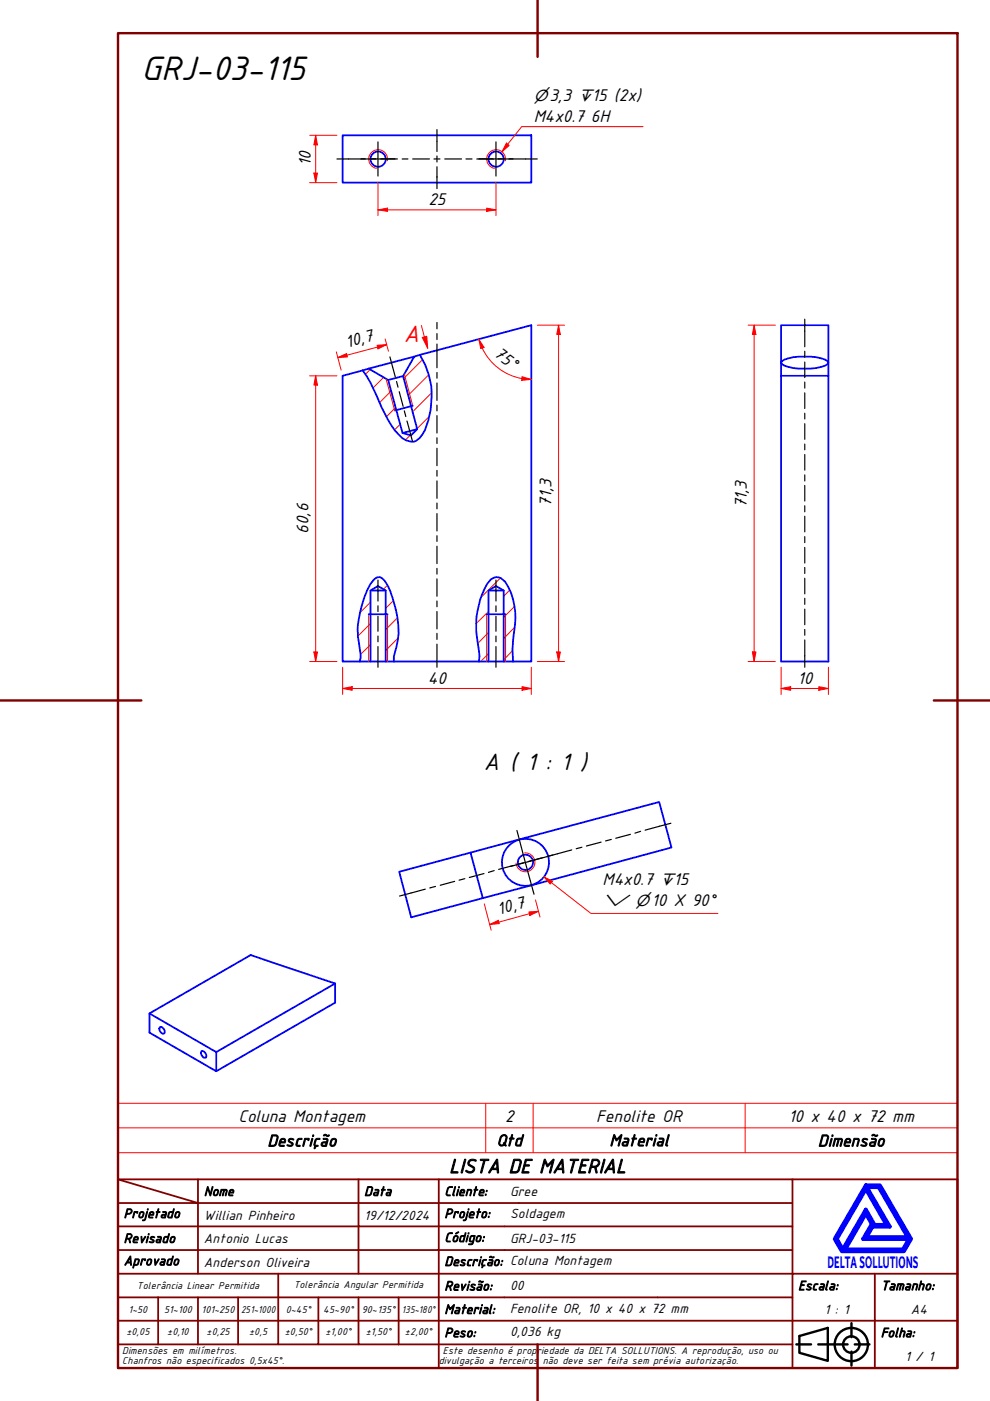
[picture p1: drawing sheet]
<svg xmlns="http://www.w3.org/2000/svg" width="210mm" height="297mm" viewBox="0 0 210 297" stroke-linecap="round" stroke-linejoin="round" font-family="sans-serif">
<!-- layer: Hatch (ABNT) -->
<g fill="none" stroke="#f00" stroke-width=".21">
<path d="M78.5 78.3l-1 1.1M81.3 80l-2.2 2.3M89.6 76.2l-4 4M90.9 79.4l-4.3 4.4M82.9 82.9l-2.4 2.4M83.9 86.4l-2 2M84.8 90l-1.1 1.1M87 92.3l-1 1M91 88.3l-2.5 2.6M91.5 83.3l-4 4M78.5 136.7l-2 2M78.5 132.2l-2.6 2.7"/>
<path d="M78.5 127.7l-2.2 2.2M82.2 124.1l-.9 .9M83.4 127.3l-1.6 1.7M84.3 131l-2.5 2.5M84.4 135.3l-2.6 2.6M103.6 138.6l-1.7 1.7M103.6 134.1l-2.3 2.3M103.6 129.7l-2.6 2.5M106.1 122.5l-4.2 4.2M108.1 125.1l-1.3 1.3M108.6 138l-1.8 1.9M109.1 133l-2.3 2.4"/>
<path d="M109.1 128.6l-2.3 2.3"/>
</g>
<!-- layer: Visible (ABNT) -->
<g fill="none" stroke="#00f" stroke-width=".38">
<path d="M72.6 28.7h40v10h-40zM76.9 78.5l-4.3 1.2v60.6h3.7M85.5 79.7l-3.2 .9M87.8 75.6l-9.6 2.6M89 75.2l-1.2 .4-2.3 4.1 3 11.3-1.4 1.3-1.8-.5-3-11.2-4.1-2.4-1.3 .3M89 75.2a17.1 17.1 0 0 1 .6 16.9 2.61 2.61 0 0 1-4.3 .8 16.4 16.4 0 0 1-4.4-6.6 31.2 31.2 0 0 0-4-7.8M89 75.2l23.6-6.3v71.4h-3.8M165.6 79.7v60.6h10v-60.6h-10v-10.8h10v10.8M165.8 76.6a7.9 7.9 0 0 1 4.8-1 8.7 8.7 0 0 1 4.9 1l.1 .3a3.1 3.1 0 0 1-2.5 1.1l-1.2 .2a13.8 13.8 0 0 1-5.6-.7l-.5-.3-.2-.3zM87.5 86l-3.8 1M88.5 91l-3.2 .8M78.2 130.2h4"/>
<path d="M78.5 125.2h3.3M103.2 130.2h4M103.6 125.2h3.2M76.3 140.3h2.2v-15.1l1.6-.9 1.7 .9v15.1M76.3 140.3l.2-1.6a19.4 19.4 0 0 1 .2-10.3 13.1 13.1 0 0 1 2.7-5.7 1.27 1.27 0 0 1 2.1 .4 20.9 20.9 0 0 1 2.8 12.7l-.8 3.4v1.1M78.5 140.3h23M101.5 140.3h2.1v-15.1l1.6-.9 1.6 .9v15.1M101.5 140.3l.2-1.2-.2-1.2a19.8 19.8 0 0 1 .7-11.9 5.9 5.9 0 0 1 2.4-3.5 2.05 2.05 0 0 1 2.5 .9 14.6 14.6 0 0 1 1.8 11.3l-.3 3.1 .2 2.5M103.6 140.3h5.2M99.8 180.8l-15.2 4 2.6 9.7 15.2-4.1-2.6-9.6 10.3-2.8 29.7-8 2.6 9.7-40 10.7M33.8 217.9l.2-.2a.96 .96 0 0 1 .8 1.4 .96 .96 0 0 1-1-1.2zM71.1 208.5l-25.3 14.6-14.1-8.2 21.4-12.4 18 6v4.1l-25.3 14.5-14.1-8.2v-4"/>
<path d="M42.7 222.9l.2-.1a1.03 1.03 0 0 1 .7 1.5 1.04 1.04 0 0 1-.9-1.4zM45.8 223.1v4"/>
<circle cx="80.2" cy="33.7" r="1.62"/>
<circle cx="105.2" cy="33.7" r="1.62"/>
<circle cx="111.4" cy="182.8" r="5"/>
<circle cx="111.4" cy="182.8" r="1.62"/>
</g>
<!-- layer: Visible Narrow (ABNT) -->
<path d="M82.1 34.1a2 2 0 0 0-1.6-2.3 2 2 0 0 0-2.3 1.6 2 2 0 0 0 1.6 2.3M107.2 34.1a2 2 0 0 0-1.7-2.3 2 2 0 0 0-2.3 1.6 2 2 0 0 0 1.6 2.3M85.7 79.3l1.8 6.7M81.9 80.3l1.8 6.7M78.2 130.2v10.1M82.2 130.2v10.1M103.2 130.2v10.1M107.2 130.2v10.1M111.2 180.8a2 2 0 0 1 2.2 1.9 2 2 0 0 1-1.8 2.1 2 2 0 0 1-2.2-1.8" fill="none" stroke="#f00" stroke-width=".21"/>
<!-- layer: Linha Corte (ABNT) -->
<path d="M90 71.4l.7 2.4" fill="none" stroke="#f00" stroke-width=".21"/>
<path d="M89.5 71.6l1-.3 .2 2.5z" fill="#f00"/>
<path d="M89.3 69l.7 2.4M89.5 71.6l1-.3 .2 2.5z" fill="none" stroke="#f00" stroke-width=".21"/>
<path d="M25 239.1h178v-5.2h-178v10.5M103 233.9v10.5M113 233.9v10.5M158 233.9v10.5M203 239.1v5.3h-178M25 244.4v5.6h178v-5.6" fill="none" stroke="#f00" stroke-width=".21"/>
<path d="M183.6 257.3l1.2 2.2-1.8 3.2h9.7l-1.2 2.2h-12.3zM183.6 252.1l4.4 7.6h-2.6l-1.8-3.2-4.9 8.4-1.3-2.2zM183.6 251.3h3l6.6 11.4-1.6 2.6h-13.1l-1.5-2.6zM183.8 251.7h2.5l6.2 10.6h-8.8l1.3-2.2h3.7zM185 259.7h.2l-.2 .2z" fill="none" stroke="#00f" stroke-width=".83"/>
<!-- layer: 0 -->
<path d="M178.5 265.3h13.1" fill="none" stroke="#000" stroke-width=".21"/>
<g fill="none" stroke="#800000" stroke-width=".38">
<path d="M25 250l17 5.1h-17M25 250h178v40.1h-178zM42 255.1h34v4.9h17M42 255.1v15M42 250v5.1M76 250v5.1h17v4.9M93 250v5.1h75M168 250v20.1h-143M25 260h51v10.1M25 275.1h17M33.5 275.1v9.9M50.5 275.1h-8.5v9.9"/>
<path d="M59 270.1v14.9h-8.5M67.5 275.1v9.9h-8.5M76 275.1v9.9h8.5M84.5 275.1v9.9M93 275.1h-42.5v9.9M93 260v5h-68M93 275.1v9.9h75M93 260h75M93 275.1h75M168 265h-75v10.1M185.5 270.1v9.9h17.5M203 270.1h-35v9.9h17.5v10.1"/>
<path d="M25 285h25.5M25 280h143v10.1M67.5 285h8.5M84.5 285h8.5v5.1"/>
</g>
<g fill="none" stroke="#000" stroke-width=".51">
<path d="M168.8 285h3.2M169.5 283.3l6-1.8v7l-6-1.7zM173.5 285h6.2M180.5 280.5v3M180.5 286.6v2.9M181.2 285h3.1"/>
<circle cx="180.5" cy="285.1" r="3.5"/>
<circle cx="180.5" cy="285.1" r="1.75"/>
</g>
<!-- layer: Borda A3/A4 (ABNT) -->
<path d="M25 7h178v283.1h-178zM114 0v12.1M0 148.5h30M198 148.5h12M114 285v12" fill="none" stroke="#800000" stroke-width=".51"/>
<!-- layer: Linha de centro (ISO) -->
<g fill="none" stroke="#000" stroke-width=".25">
<path d="M71.4 33.7h6.1M78.5 33.7h1.2M80.7 33.7h3.6M85.3 33.7h1.2M87.5 33.7h3.6M92 33.7h1.3M92.6 27.5v4.6M92.6 33.1v1.2M92.6 35.4v4.6M94.3 33.7h3.6M98.8 33.7h1.3M101.1 33.7h3.5"/>
<path d="M105.6 33.7h1.3M107.9 33.7h6M82.7 75.7l1.1 4.2M92.6 68.4v1.3M92.6 70.7v1.3M92.6 72.9v5.1M92.6 79v1.2M84.1 80.9l.3 1.2M84.6 83l.9 3.2M85.7 87.1l.3 1.2M86.3 89.3l1.1 4.2M92.6 81.2v3.7"/>
<path d="M92.6 85.9v1.2M92.6 88.1v3.7M92.6 92.8v1.2M92.6 95v3.7M92.6 99.7v1.3M92.6 102v3.6M92.6 106.7v1.2M92.6 108.9v3.7M92.6 113.6v1.2M92.6 115.8v3.7M80.1 123v4.4M80.1 128.4v1.3"/>
<path d="M80.1 130.7v3.1M80.1 134.9v1.2M80.1 137.1v4.4M92.6 120.5v1.2M92.6 122.7v3.7M92.6 127.4v1.2M92.6 129.7v3.6M92.6 134.3v1.3M92.6 136.6v4.9M105.2 123v4.4M105.2 128.4v1.3M105.2 130.7v3.1"/>
<path d="M105.2 134.9v1.2M105.2 137.1v4.4M123.4 179.6l-1.2 .3M127.4 178.5l-3.1 .9M129.6 178l-1.2 .3M133.7 176.9l-3.1 .8M135.8 176.3l-1.2 .3M142.2 174.5l-5.4 1.5M90.2 188.5l-5.5 1.5M92.3 187.9l-1.2 .4M96.4 186.9l-3.1 .8M98.6 186.3l-1.3 .3"/>
<path d="M102.6 185.2l-3.1 .8M104.8 184.6l-1.2 .4M108.8 183.5l-3.1 .8M111 182.9l-1.2 .3M115 181.8l-3 .9M117.2 181.3l-1.2 .3M121.2 180.2l-3 .8"/>
</g>
<!-- layer: Marca de centro (ISO) -->
<path d="M76.5 33.7h7.3M80.1 30.1v7.2M101.5 33.7h7.3M105.2 30.1v7.2M109.6 176.1l3.6 13.5M118.2 181l-9.9 2.7" fill="none" stroke="#000" stroke-width=".25"/>
<path d="M80.1 44.5h2.1" fill="none" stroke="#f00" stroke-width=".21"/>
<path d="M80.1 44.5l2.1-.4v.7z" fill="#f00"/>
<path d="M80.1 44.5l2.1-.4v.7zM103.2 44.5h2" fill="none" stroke="#f00" stroke-width=".21"/>
<path d="M103.2 44.1l2 .4-2 .3z" fill="#f00"/>
<path d="M80.1 38.6v7.1M105.2 38.6v7.1M82.2 44.5h21M103.2 44.1l2 .4-2 .3z" fill="none" stroke="#f00" stroke-width=".21"/>
<path d="M107.6 30.6l-1.2 1.6" fill="none" stroke="#f00" stroke-width=".21"/>
<path d="M107.4 30.3l.5 .5-1.5 1.4z" fill="#f00"/>
<path d="M107.4 30.3l.5 .5-1.5 1.4zM136.3 26.8h-25.7l-3 3.8" fill="none" stroke="#f00" stroke-width=".21"/>
<path d="M66.9 36.7v2" fill="none" stroke="#f00" stroke-width=".21"/>
<path d="M66.5 36.7h.8l-.4 2z" fill="#f00"/>
<path d="M66.5 36.7h.8l-.4 2zM66.9 28.7v2" fill="none" stroke="#f00" stroke-width=".21"/>
<path d="M66.9 28.7l.4 2h-.8z" fill="#f00"/>
<path d="M65.7 38.7h5.7M65.7 28.7h5.7M66.9 28.7l.4 2h-.8zM66.9 30.7v6M165.6 146h2" fill="none" stroke="#f00" stroke-width=".21"/>
<path d="M165.6 146l2-.4v.8z" fill="#f00"/>
<path d="M165.6 146l2-.4v.8zM173.6 146h2" fill="none" stroke="#f00" stroke-width=".21"/>
<path d="M173.6 145.6l2 .4-2 .4z" fill="#f00"/>
<path d="M159.9 138.2v2.1M165.6 141.5v5.7M167.6 146h6M173.6 145.6l2 .4-2 .4zM175.6 141.5v5.7" fill="none" stroke="#f00" stroke-width=".21"/>
<path d="M159.5 138.2h.8l-.4 2.1z" fill="#f00"/>
<path d="M159.9 68.9v2M159.5 138.2h.8l-.4 2.1z" fill="none" stroke="#f00" stroke-width=".21"/>
<path d="M159.9 68.9l.4 2h-.8z" fill="#f00"/>
<path d="M66.9 79.7v1.9M158.6 68.9h5.8M159.9 68.9l.4 2h-.8zM159.9 70.9v67.3M158.6 140.3h5.8" fill="none" stroke="#f00" stroke-width=".21"/>
<path d="M66.9 79.7l.4 1.9h-.8z" fill="#f00"/>
<path d="M66.9 79.7l.4 1.9h-.8zM66.9 138.2v2.1" fill="none" stroke="#f00" stroke-width=".21"/>
<path d="M66.5 138.2h.8l-.4 2.1z" fill="#f00"/>
<path d="M65.7 79.7h5.7M66.9 81.6v56.6M66.5 138.2h.8l-.4 2.1zM118.4 138.2v2.1M65.7 140.3h5.7" fill="none" stroke="#f00" stroke-width=".21"/>
<path d="M118 138.2h.8l-.4 2.1z" fill="#f00"/>
<path d="M118.4 68.9v2M118 138.2h.8l-.4 2.1z" fill="none" stroke="#f00" stroke-width=".21"/>
<path d="M118.4 68.9l.4 2h-.8z" fill="#f00"/>
<path d="M113.9 68.9h5.8M118.4 68.9l.4 2h-.8zM118.4 70.9v67.3M72.6 146h2.1M113.9 140.3h5.8" fill="none" stroke="#f00" stroke-width=".21"/>
<path d="M72.6 146l2.1-.4v.8z" fill="#f00"/>
<path d="M72.6 146l2.1-.4v.8zM110.7 146h1.9" fill="none" stroke="#f00" stroke-width=".21"/>
<path d="M110.7 145.6l1.9 .4-1.9 .4z" fill="#f00"/>
<path d="M72.6 141.5v5.7M74.7 146h36M110.7 145.6l1.9 .4-1.9 .4zM112.6 141.5v5.7" fill="none" stroke="#f00" stroke-width=".21"/>
<path d="M115.3 185.9l1.6 1.2" fill="none" stroke="#f00" stroke-width=".21"/>
<path d="M115.3 185.9l1.9 1-.6 .5z" fill="#f00"/>
<path d="M115.3 185.9l1.9 1-.6 .5zM116.9 187.1l8.4 6.6h26.9" fill="none" stroke="#f00" stroke-width=".21"/>
<!-- layer: Linha de centro (ISO) -->
<g fill="none" stroke="#000" stroke-width=".25">
<path d="M170.6 67.7v5.8M170.6 74.5v1.2M170.6 76.8v3.3M170.6 81v1.3M170.6 83.3v3.3M170.6 87.6v1.2M170.6 89.8v3.3M170.6 94.2v1.2M170.6 96.4v3.3M170.6 100.7v1.3M170.6 102.9v3.3M170.6 107.2v1.3"/>
<path d="M170.6 109.5v3.3M170.6 113.8v1.2M170.6 116.1v3.3M170.6 120.3v1.3M170.6 122.6v3.3M170.6 126.9v1.2M170.6 129.1v3.3M170.6 133.5v1.2M170.6 135.7v5.8"/>
</g>
<path d="M105.8 195.5l-2 .5" fill="none" stroke="#f00" stroke-width=".21"/>
<path d="M103.8 196l1.9-.9 .2 .7z" fill="#f00"/>
<path d="M103.8 196l1.9-.9 .2 .7zM114.2 193.2l-1.9 .5" fill="none" stroke="#f00" stroke-width=".21"/>
<path d="M112.1 193.3l2.1-.1-1.9 .9z" fill="#f00"/>
<path d="M73.6 75.3l-2 .5M102.7 191.6l1.4 5.6M112.1 193.3l2.1-.1-1.9 .9zM112.3 193.7l-6.5 1.8M113.5 190.8l1 3.6" fill="none" stroke="#f00" stroke-width=".21"/>
<path d="M71.6 75.8l1.9-.8 .2 .7z" fill="#f00"/>
<path d="M71.6 75.8l1.9-.8 .2 .7zM82 73.1l-1.9 .5" fill="none" stroke="#f00" stroke-width=".21"/>
<path d="M79.9 73.2l2.1-.1-1.9 .9z" fill="#f00"/>
<path d="M71.3 74.6l1 3.9M79.9 73.2l2.1-.1-1.9 .9zM80.1 73.6l-6.5 1.7M81.7 71.9l.7 2.6M101.5 71.9l.7 1.9" fill="none" stroke="#f00" stroke-width=".21"/>
<path d="M101.5 71.9l1.1 1.7-.7 .3z" fill="#f00"/>
<path d="M101.5 71.9l1.1 1.7-.7 .3zM110.7 80.2l1.9 .2" fill="none" stroke="#f00" stroke-width=".21"/>
<path d="M110.7 79.9l1.9 .5-2 .2z" fill="#f00"/>
<path d="M102.2 73.8a11.5 11.5 0 0 0 8.5 6.5M110.7 79.9l1.9 .5-2 .2z" fill="none" stroke="#f00" stroke-width=".21"/>
<text font-size="7.7" x="30" y="17.1">GRJ-03-115</text>
<text font-size="5.4" fill="#f00" x="85.6" y="72.4">A</text>
<text font-size="5.4" x="102.6" y="163.2">A ( 1 : 1 )</text>
<text font-size="4.6" x="95.2" y="248.7">LISTA DE MATERIAL</text>
<g font-size="3.9">
<text x="113.2" y="25.8">M4x0.7</text>
<text x="125.3" y="25.8">6H</text>
<text x="65.9" y="35.3" transform="rotate(-90 65.9 35.3)">10</text>
<text x="90.9" y="43.5">25</text>
<text x="73.6" y="73.8" transform="rotate(-15 73.6 73.8)">10,7</text>
<text x="104.5" y="75.4" transform="rotate(38 104.5 75.4)">75°</text>
<text x="116.9" y="107.5" transform="rotate(-90 116.9 107.5)">71,3</text>
<text x="158.4" y="107.8" transform="rotate(-90 158.4 107.8)">71,3</text>
<text x="65.4" y="113.1" transform="rotate(-90 65.4 113.1)">60,6</text>
<text x="90.7" y="145">40</text>
<text x="169.1" y="145">10</text>
<text x="127.8" y="187.7">M4x0.7</text>
<text x="105.8" y="193.9" transform="rotate(-15 105.8 193.9)">10,7</text>
<text x="50.5" y="237.8">Coluna Montagem</text>
<text x="107.1" y="237.8">2</text>
<text x="126.4" y="237.8">Fenolite OR</text>
<text x="167.2" y="237.8">10 x 40 x 72 mm</text>
</g>
<g font-size="3.8">
<text x="56.7" y="243.1">Descrição</text>
<text x="105.3" y="243">Qtd</text>
<text x="129.2" y="243">Material</text>
<text x="173.4" y="243.1">Dimensão</text>
</g>
<text font-size="3.8" fill="#00f" x="175.5" y="268.8">DELTASOLLUTIONS</text>
<g font-size="3.4">
<text x="113.2" y="21.4">⌀3,3 ↧15 (2x)</text>
<text x="139.9" y="187.7">↧15</text>
<text x="127.8" y="192.1">⌵ ⌀10 X 90°</text>
</g>
<g font-size="3">
<text x="43.2" y="253.5">Nome</text>
<text x="77.2" y="253.5">Data</text>
<text x="94.2" y="253.5">Cliente:</text>
<text x="108.1" y="253.5">Gree</text>
<text x="26.2" y="263.5">Revisado</text>
<text x="26.2" y="258.2">Projetado</text>
<text x="43.2" y="258.6">Willian Pinheiro</text>
<text x="43.2" y="263.5">Antonio Lucas</text>
<text x="77.2" y="258.6">19/12/2024</text>
<text x="94.2" y="263.3">Código:</text>
<text x="94.2" y="258.2">Projeto:</text>
<text x="108.1" y="263.5">GRJ-03-115</text>
<text x="108.1" y="258.2">Soldagem</text>
<text x="26.2" y="268.3">Aprovado</text>
<text x="43.2" y="268.5">Anderson Oliveira</text>
<text x="94.2" y="268.4">Descrição: Coluna Montagem</text>
<text x="94.2" y="273.6">Revisão:</text>
<text x="108.1" y="273.5">00</text>
<text x="169.2" y="273.5">Escala:</text>
<text x="186.8" y="273.5">Tamanho:</text>
<text x="94.2" y="278.6">Material:</text>
<text x="108.1" y="278.4">Fenolite OR, 10 x 40 x 72 mm</text>
<text x="174.8" y="278.6">1 : 1</text>
<text x="193.1" y="278.6">A4</text>
<text x="94.2" y="283.5">Peso:</text>
<text x="108.1" y="283.3">0,036 kg</text>
<text x="186.8" y="283.5">Folha:</text>
<text x="191.9" y="288.5">1 / 1</text>
</g>
<g font-size="2.3">
<text x="29" y="273.4">Tolerância Linear Permitida</text>
<text x="62.3" y="273.2">Tolerância Angular Permitida</text>
<text x="27.2" y="278.3">1~50</text>
<text x="34.8" y="278.3">51~100</text>
<text x="42.7" y="278.3">101~250</text>
<text x="51.1" y="278.3">251~1000</text>
<text x="60.6" y="278.3">0~45°</text>
<text x="68.5" y="278.3">45~90°</text>
<text x="76.7" y="278.3">90~135°</text>
<text x="85.2" y="278.3">135~180°</text>
<text x="25.9" y="287.1">Dimensões em milímetros.</text>
<text x="26.8" y="283.1">±0,05</text>
<text x="35.4" y="283.1">±0,10</text>
<text x="43.8" y="283.1">±0,25</text>
<text x="52.8" y="283.1">±0,5</text>
<text x="60.4" y="283.1">±0,50°</text>
<text x="69" y="283.1">±1,00°</text>
<text x="77.5" y="283.1">±1,50°</text>
<text x="85.9" y="283.1">±2,00°</text>
<text x="93.9" y="287.1">Este desenho é propriedade da DELTA SOLLUTIONS. A reprodução, uso ou</text>
<text x="25.9" y="289.2">Chanfros não especificados 0,5x45°.</text>
<text x="93" y="289.2">divulgação a terceiros</text>
<text x="115.1" y="289.2">não deve ser feita sem prévia autorização.</text>
</g>
</svg>
